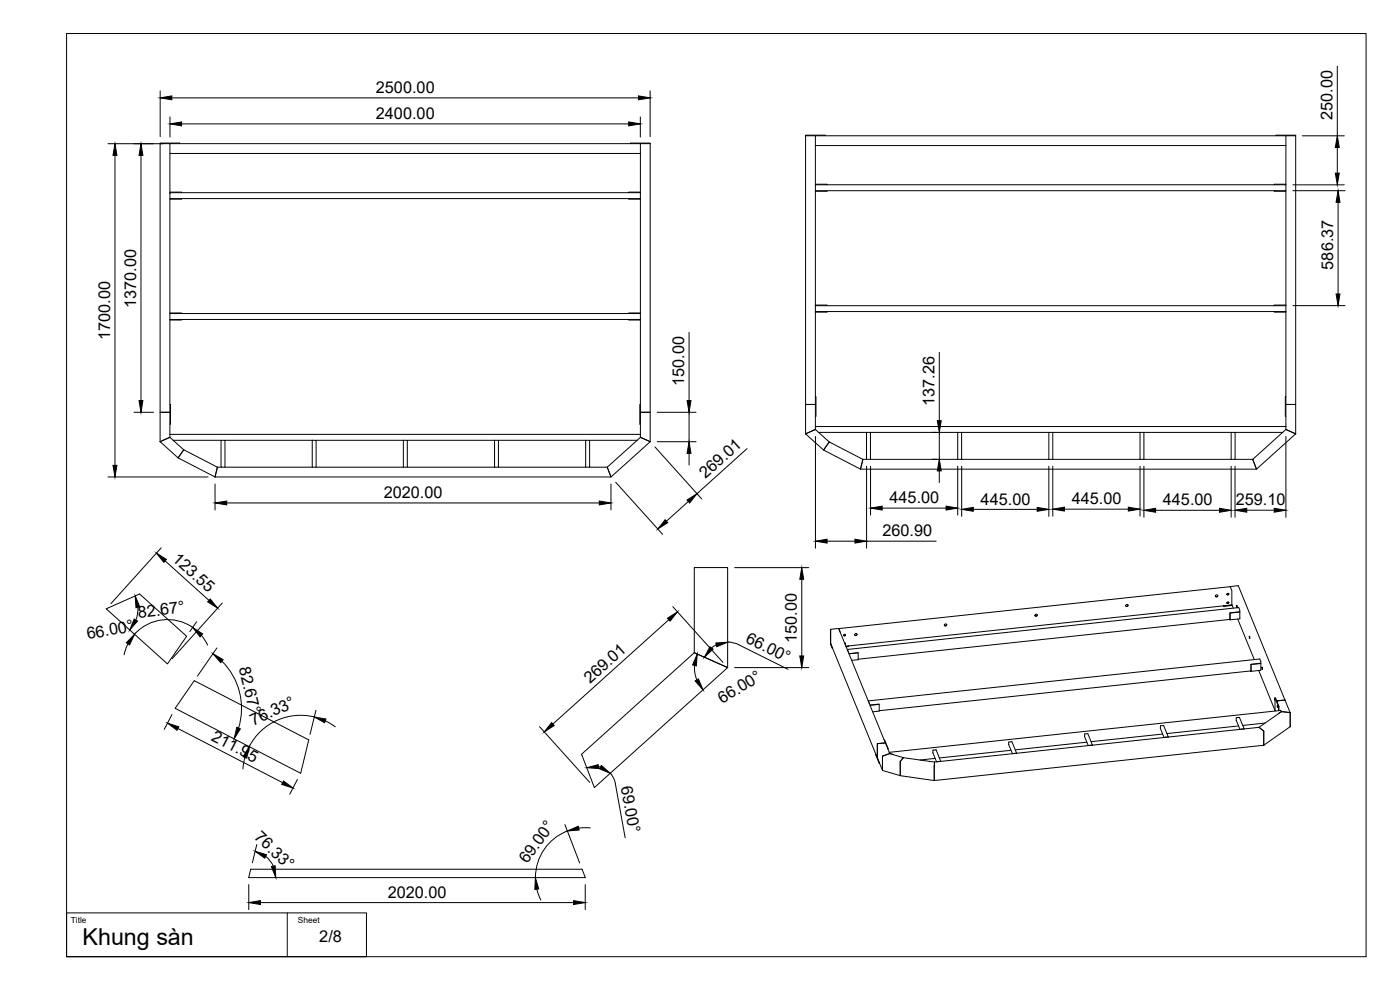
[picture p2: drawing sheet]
<svg xmlns="http://www.w3.org/2000/svg" width="420mm" height="297mm" viewBox="0 0 420 297" stroke-linecap="round" stroke-linejoin="round" font-family="sans-serif">
<!-- layer: Visible -->
<g fill="none" stroke="#000" stroke-width=".3">
<path d="M48 43.1v-.2h5.9v.2M51 57.8h141.2v1.8h-141.2zM51 43.1h-3v80.6h3v-27.9M51 57.6h3.5v.2M51 46v11.8M51 59.6v34.5M54.5 59.6v.2h-3.5M188.7 59.6v.2h3.5M189.3 43.1v-.2h5.8v.2M192.2 43.1v2.9M192.2 43.1h-141.2v2.9h141.2M192.2 43.1h2.9"/>
<path d="M192.2 57.6h-3.5v.2M192.2 46v11.8M192.2 59.6v34.5M195.1 43.1v80.6h-2.9v-27.9M241.8 40.7v-.1h5.8v.1M244.7 55.4h141.2v1.8h-141.2zM244.7 40.7h-2.9v80.7h2.9v-27.9M244.7 55.3h3.5v.1M244.7 43.7v11.7M244.7 57.2v34.5M248.2 57.2v.2h-3.5M382.4 57.2v.2h3.5"/>
<path d="M383 40.7v-.1h5.9v.1M385.9 40.7v3M385.9 40.7h-141.2v3h141.2M385.9 40.7h3M385.9 55.3h-3.5v.1M385.9 43.7v11.7M385.9 57.2v34.5M388.9 40.7v80.7h-3v-27.9M51 93.9h3.5v.2M51 95.8h141.2M54.5 95.8v.2h-3.5M188.7 95.8v.2h3.5"/>
<path d="M192.2 94.1v1.7M192.2 94.1h-141.2v1.7M192.2 93.9h-3.5v.2M244.7 91.5h3.5v.2M244.7 93.5h141.2M248.2 93.5v.1h-3.5M382.4 93.5v.1h3.5M385.9 91.7v1.8M385.9 91.7h-141.2v1.8M385.9 91.5h-3.5v.2M244.7 119h.2v5.9h-.2M385.9 119h-.2v5.9h.2"/>
<path d="M51 131.2l-3 1.3M51 130.3v-6.6h-3v8.8M51 130.3v.9M51 131.2l1 .9h14.3M51 121.4h.2v5.8h-.2M51 130.3h141.2M52 132.1l3.1 2.8-1.6 2.5-5.5-4.9M66.3 132.1h1.2v8.1h-1.2zM67.5 132.1h26.2M93.7 132.1h1.2v8.1h-1.2zM94.9 132.1h26.2M121.1 132.1h1.1v8.1h-1.1z"/>
<path d="M122.2 132.1h26.2M148.4 132.1h1.2v8.1h-1.2zM149.6 132.1h26.2M175.8 132.1h1.2v8.1h-1.2zM177 132.1h14.2M191.2 132.1l-9 8.1 1.2 2.9 11.7-10.6M192.2 131.2l2.9 1.3M192.2 130.3v-6.6h2.9v8.8M192.2 131.2l-1 .9M192.2 130.3v.9M192.2 121.4h-.2v5.8h.2M244.7 128.9l-2.9 1.3"/>
<path d="M244.7 128v-6.6h-2.9v8.8M244.7 128v.9M244.7 128.9l1 .8h14.4M244.7 128h141.2M245.7 129.7l3.2 2.9-1.7 2.4-5.4-4.8M259 137.8l-.7 3M259 137.8l-10.1-5.2-1.7 2.4 11.1 5.8M259 137.8h1.1M260.1 129.7h1.1v8.1h-1.1zM261.2 137.8h26.2M261.2 129.7h26.2M287.4 129.7h1.2v8.1h-1.2z"/>
<path d="M288.6 137.8h26.2M288.6 129.7h26.2M314.8 129.7h1.2v8.1h-1.2zM316 137.8h26.1M316 129.7h26.1M342.1 129.7h1.2v8.1h-1.2zM343.3 137.8h26.2M343.3 129.7h26.2M369.5 129.7h1.2v8.1h-1.2zM370.7 137.8h5.3l1.1 3h-118.8M370.7 129.7h14.2M384.9 129.7l-8.9 8.1 1.1 3 11.8-10.6"/>
<path d="M385.9 128.9l3 1.3M385.9 128v-6.6h3v8.8M385.9 128.9l-1 .8M385.9 128v.9M65.2 140.2l-.7 2.9M65.2 140.2l-10.1-5.3-1.7 2.5 11.1 5.7M65.2 140.2h1.1M67.5 140.2h26.2M94.9 140.2h26.2M122.2 140.2h26.2M149.6 140.2h26.2M177 140.2h5.2l1.2 2.9h-118.9"/>
<path d="M365.4 178.6l-.2 .4-.4-.1M368.8 178.1l-.2 .3h-.4M369.2 176l.5 1.2v4.3M369.2 176l-117.5 12.6M369.2 176l2.4-.2 14.1 34.3M31.9 182.7l10-4.5 14.1 12.7-5.7 8.3zM208.4 195.8l10 4.5M208.4 195.8l-33.9 30.5 3.9 10 40-36M208.4 195.8v-25.5h10v30M249.2 188.9h.1M249.3 193l.5 1.5M249.8 194.5l-.5-1.4-.1-4.2 .1 4.1 15.5 38.1 5.4 1.6"/>
<path d="M249.8 194.4h.1M249.9 194.5h-.1M251.7 188.6l.5 1.3M251.7 188.6h.1M251.7 188.6l14 34.3M251.7 188.6l-2.4 .3M253.5 192.9l.2 .1-.1 .3M253.7 193l-.1 .3M253.7 190.4l-.2 .3h-.3M254.3 194.9l.3 .8M254.7 193.8v.2l-.8 .1M254.7 193.9h-.8"/>
<path d="M254.8 196.1l2.7-.3 .1 2M257.2 190.2l-.3 .4-.4-.1M257.5 197.9l-1.9 .2M257.6 195.9l-2.8 .3M257.6 197.8l-.1 .1M284.1 187.3l-.2 .4-.5-.1M311.3 184.4l-.2 .4-.5-.1M338.5 181.5l-.2 .4-.5-.1M368.8 180.7l-.2 .3-.4-.1M369.1 185.9l-111.5 11.9M369.1 183.9v1.9M369.2 185.8l-.1 .1"/>
<path d="M369.7 181.5l-115.8 12.4M369.7 181.5l.4 1M369.7 181.5l-2.5 .3 .1 .1-.1-.1M369.8 181.7l-2.5 .2M371.2 181.6l.1 .7zM371.2 181.7l.1 .5M371.5 185.7l4.9 12.2M372.1 183.6l-.3-1.3-117.5 12.6M372.1 183.6v2.1l-3 .3M372.1 183.6l-3 .3v1.9M372.1 183.6l-3 .3M374.9 190.9l.2 .7z"/>
<path d="M375 191l.1 .5M375.4 199.3l.1 2M378.4 199l-.3-1.3-117.5 12.6 .3 .8M378.4 199v2M378.4 199l-3 .3v1.9M378.4 199.1l-2.9 .3M58.3 204.2l34.4 17.8-2.5 10-37.6-19.5zM261.1 211.5l2.7-.2 .1 1.9M263.8 213.4l-1.9 .2M263.9 211.3l-2.8 .3M263.9 213.2l-.1 .2M348.3 218.6l1.1 2.7"/>
<path d="M348.3 218.6h.1M348.3 217.8l.9-.1 1.4 3.4M348.4 217.8l-.1 .8M371 216.1l.1-.7 .9-.1 1.4 3.4-1 .1M371 216.2l1.1 2.6M371 216.1h.1M371.7 217.8l-21.5 2.3M375.4 201.3l-111.5 11.9M375.5 201.3h-.1M377.8 201.2l4.9 12M377.8 218.2l-97.3 10.4M377.9 218.2h.1"/>
<path d="M377.9 218.2l1.4 1.2v4.2M378.4 201l-3 .4M378.7 200.1l.1 .7zM378.8 200.2v.5M379.7 216.9l-6.7 .8M382.5 209.4l.1 .7zM382.6 209.5v.5M382.7 209.5l1 2.4M383.3 211.7l.1 .6zM383.8 213.2v-1.3l-.1 1.3M383.8 211.9l-1.1-2.4v3.8M384.5 213.5l-.1-.3-117.5 12.5 .2 .4"/>
<path d="M384.5 213.6l-.6 .4M384.6 213.5l-6.8 4.7M384.6 213.5l2.6 .4v4.1M385.6 210l-2.4 .4M385.6 210l.1 .1M385.7 210.1l1.5 3.8M387.2 218.1l-8 5.5M387.2 218v.1M262.9 226.4h.1M263.3 223.2v4.1M263.3 227.3v.1M263.9 228.9l-1-2.5 1 2.7"/>
<path d="M263.9 228.9l.1 .2M264.9 226.8v4.3M265.3 222l1.2 2.5M265.7 222.9l1.3 3.2M265.7 222.9l-2.4 .3M266.4 224.5l.1 .3M267 226.1l-2.1 .8M267 226.1l4.1 1.2M267.1 226.1l.8 .2M267.9 226.3l.1 .1M270.2 232.7l10.2 1.5M270.2 228.4v4.3"/>
<path d="M271.1 227.3l9.4 1.3M271.1 227.3l-.9 1.1M280 225.9v-.8l1-.1 1.3 3.5h-.8M280 225.9l1.1 2.7M280 225.9h.1M280.4 234.1v.1M280.5 228.7l-.1 5.5M280.5 228.6v.1M280.6 227.5l-4.5 .5M281.5 228.5h-.1M302.7 223.4l.1-.7 .9-.1 1.4 3.4M302.7 223.5l1.1 2.7"/>
<path d="M302.7 223.4l.1 .1M303.4 225.1l-21.5 2.3M305.1 226l-.9 .1M325.5 221l1.1 2.7M325.5 221h.1M326.2 222.7l-21.5 2.3M326.4 220.1l-.9 .1v.8M326.4 220.1h.1M326.5 220.1l1.3 3.4M327.8 223.5l-.9 .2M348.9 220.2l-21.5 2.3M349.8 221.2h-.1"/>
<path d="M350.6 221.1l-.9 .1M350.6 221.1h.1M379.2 223.6l-98.8 10.6M379.3 223.6h-.1M75.2 260.8h99.5l1 2.5h-101.1z"/>
<circle cx="365.1" cy="178.8" r=".34"/>
<circle cx="368.5" cy="178.2" r=".28"/>
<circle cx="253.4" cy="190.5" r=".28"/>
<circle cx="256.8" cy="190.4" r=".34"/>
<circle cx="283.7" cy="187.5" r=".34"/>
<circle cx="310.9" cy="184.6" r=".34"/>
<circle cx="338.2" cy="181.6" r=".34"/>
<circle cx="368.5" cy="180.8" r=".28"/>
</g>
<!-- layer: Visible Narrow -->
<path d="M249.3 193v.1M369.1 185.8v.1M375.4 201.2v.1" fill="none" stroke="#000" stroke-width=".3"/>
<!-- layer: BORDER -->
<path d="M20 10.1h390v276.9h-390z" fill="none" stroke="#000" stroke-width=".3"/>
<!-- layer: TITLEBLOCK -->
<path d="M20 273.9h90v13.1h-90zM86.2 273.9v13.1" fill="none" stroke="#000" stroke-width=".3"/>
<!-- layer: FD_Dimensions -->
<g fill="none" stroke="#000" stroke-width=".3">
<path d="M401.3 19.9v20.9M48.1 27.2v13.8M51 35.1v6M51.6 29.4h140M54.5 37.2h134.2M192.2 35.1v6M195.1 27.2v13.8M32.4 43.1h16.5M34.5 46.6v93M42.3 46.6v73.6M388 55.5h15.4M388 57.2h15.7"/>
<path d="M390.8 40.8h12.6M401.3 44.2v7.8M401.6 60.7v27.5M206.8 99.7v20.5M388 91.7h15.7M281.9 105.7v20.5M40.2 123.7h5.9M196.5 134.1l14.1 15.6M197.2 123.7h11.7M197.2 132.5h11.7M206.8 123.7v8.8M206.8 136v3.5"/>
<path d="M224.2 134.6l-15 13.5M244.7 130.9v33.6M260.1 139.9v24.6M261.3 139.9v14.6M279.8 137.8h1.3M279.8 129.7h1.3M281.9 129.7v8.1M287.4 139.9v14.6M288.6 139.9v15M314.8 139.9v15M316 139.9v15M342.1 139.9v15"/>
<path d="M343.3 139.9v15.3M369.5 139.9v15.3M370.6 139.9v15.3M385.9 130.9v24.3M32.4 143.1h30M64.5 145.2v7.8M68.1 150.9h111.8M183.4 145.2v7.8M184.8 144.7l14 15.6M206.6 150.5l-6.6 5.9M264.8 152.4h19.1M281.9 141.3v3.5"/>
<path d="M292.1 152.8h19.2M319.4 152.8h19.2M346.8 153.1h19.2M374.2 153.1h8.2M48.4 164.4l-15.1 16.7M49.6 168.3l13.1 11.8M220.5 170.3h22.2M240.6 173.8v23M248.2 162.4h8.4M260.1 162.4h20.8M38.4 193.2l-1.2 3.3M41.4 182.2l-.1 1.9-.5 1.9"/>
<path d="M57.8 188.3a13.3 13.3 0 0 0-17.4 2M59 186.5l-2 3M60.4 190.6l1.9 3M65.1 194.4l-5.8 8.4M66.6 198.4a19.9 19.9 0 0 1 5 20M66.7 180.9l-15 16.7M200.7 185.9l-34.8 31.3M201.9 182l15.1 16.7M208.4 199.6l.1 1.9 .6 2.5M215 193.5l-1.5 .9M218.4 192.7l2.9 .5 15.2 7.6M51.6 214.4l-2.3 4.4"/>
<path d="M53.4 218.6l31.4 16.2M94.3 215.1a17.4 17.4 0 0 0-19.5 8.9M94.8 213.1l-1.8 7.3M97.6 216.3l3 1.8M161.9 218l15.1 16.7M220.5 200.3h22.2M73.5 227.3l-.6 3.4M89.3 233.9l-2.3 4.4M179.6 230l.6 .2M183.2 232l1 1.5 .5 1.7M184.7 235.2l2.9 16.2M77.1 253.4l-1.4 5.5"/>
<path d="M79.7 256.9l1.3 1.4 1 1.6M169.5 247.4l4.5 11.5M170.3 249.3a15 15 0 0 0-9.6 14M177.2 248.4l-3.5 .1M74.7 265.4v7.5M78.1 270.8h94M161.1 266.8l1.2 3.2M175.6 265.4v7.5"/>
</g>
<g fill="#000" stroke="#000" stroke-width=".3">
<path d="M48.1 29.4l3.5-.6v1.1zM51 37.2l3.5-.6v1.2zM188.7 36.6l3.5 .6-3.5 .6zM191.6 28.8l3.5 .6-3.5 .5zM34.5 43.1l.6 3.5h-1.2zM42.3 43.1l.6 3.5h-1.2zM400.7 52h1.2l-.6 3.5zM401.3 40.8l.6 3.4h-1.2zM401.6 57.2l.5 3.5h-1.1zM401 88.2h1.1l-.5 3.5zM33.9 139.6h1.2l-.6 3.5zM41.7 120.2h1.2l-.6 3.5z"/>
<path d="M206.8 132.5l.6 3.5h-1.2zM206.2 120.2h1.2l-.6 3.5zM281.3 126.2h1.2l-.6 3.5zM64.5 150.9l3.6-.6v1.2zM179.9 150.3l3.5 .6-3.5 .6zM199.6 155.9l.8 .9-3 1.9zM206.2 150l3-1.9-2.2 2.8zM261.3 152.4l3.5-.5v1.1zM281.9 137.8l.6 3.5h-1.2zM283.9 151.9l3.5 .5-3.5 .6zM288.6 152.8l3.5-.6v1.2zM311.3 152.2l3.5 .6-3.5 .6z"/>
<path d="M316 152.8l3.4-.6v1.1zM338.6 152.2l3.5 .6-3.5 .5zM343.3 153.1l3.5-.6v1.2zM366 152.5l3.5 .6-3.5 .6zM370.6 153.1l3.6-.6v1.2zM382.4 152.5l3.5 .6-3.5 .6zM46.9 166l3 1.9-.7 .8zM63.1 179.7l2.2 2.8-3-1.9zM240.6 170.3l.6 3.5h-1.2zM244.7 162.4l3.5-.6v1.1zM256.6 161.8l3.5 .6-3.5 .5zM40.4 190.3l-1.5 3.2-1-.6z"/>
<path d="M40.6 178.8l1.4 3.3-1.2 .2zM40.3 185.7l1 .6-2.4 2.7zM57.8 188.3l3 1.9-.8 .9zM63.9 196.1l3.1 1.8-.8 .9zM200.3 185.5l3-1.9-2.2 2.8zM209.3 196.2l-.3 3.6-1.1-.3zM213.1 194.1l.9 .7-2.6 2.4zM214.8 192.9l3.6-.2-3.3 1.3zM240 196.8h1.2l-.6 3.5zM50.3 217l3.3 1.1-.5 1zM71.1 218.2l1 .5-1.8 3zM94.3 215.1l3.5 .6-.4 1.1z"/>
<path d="M165.5 216.8l.8 .9-3 1.9zM208.6 204.3l1-.6 1.4 3.3zM74.8 224l-.8 3.5-1-.4zM85.1 234.3l2.8 2.1-3.4-1zM176.1 230.3l3.4-.9 .1 1.2zM180.5 229.7l2.6 2.3-3.2-1.3zM76.6 255.4l3.4 1-.5 1.1zM81.4 260l1.2-.2 .2 3.5zM170.3 249.3l3.2-1.4 .3 1.1zM74.7 270.8l3.4-.6v1.2zM160.7 263.3l1 3.4-1.2 .2zM172.1 270.2l3.5 .6-3.5 .6z"/>
</g>
<text font-size="7" x="24.8" y="283.6">Khung sàn</text>
<g font-size="4.9">
<text x="112.8" y="27.9">2500.00</text>
<text x="112.8" y="35.7">2400.00</text>
<text x="399.9" y="36" transform="rotate(-90 399.9 36)">250.00</text>
<text x="400.1" y="80.9" transform="rotate(-90 400.1 80.9)">586.37</text>
<text x="40.9" y="92.4" transform="rotate(-90 40.9 92.4)">1370.00</text>
<text x="33" y="102.1" transform="rotate(-90 33 102.1)">1700.00</text>
<text x="205.3" y="115.8" transform="rotate(-90 205.3 115.8)">150.00</text>
<text x="280.4" y="121.9" transform="rotate(-90 280.4 121.9)">137.26</text>
<text x="211.7" y="143.9" transform="rotate(-42 211.7 143.9)">269.01</text>
<text x="115.2" y="149.4">2020.00</text>
<text x="267" y="151">445.00</text>
<text x="294.3" y="151.4">445.00</text>
<text x="321.6" y="151.3">445.00</text>
<text x="349" y="151.6">445.00</text>
<text x="370.8" y="151.6">259.10</text>
<text x="264.8" y="160.9">260.90</text>
<text x="51.4" y="168" transform="rotate(42 51.4 168)">123.55</text>
<text x="41.6" y="185.4" transform="rotate(-7 41.6 185.4)">82.67°</text>
<text x="26.3" y="191.8" transform="rotate(-10 26.3 191.8)">66.00°</text>
<text x="223.5" y="192.7" transform="rotate(26 223.5 192.7)">66.00°</text>
<text x="239.2" y="192.9" transform="rotate(-90 239.2 192.9)">150.00</text>
<text x="71.6" y="200.5" transform="rotate(76 71.6 200.5)">82.67°</text>
<text x="177.1" y="205.3" transform="rotate(-42 177.1 205.3)">269.01</text>
<text x="216.7" y="211.2" transform="rotate(-31 216.7 211.2)">66.00°</text>
<text x="63.1" y="222" transform="rotate(27 63.1 222)">211.95</text>
<text x="76" y="217.8" transform="rotate(-24 76 217.8)">76.33°</text>
<text x="186.3" y="236.1" transform="rotate(80 186.3 236.1)">69.00°</text>
<text x="76.1" y="251.5" transform="rotate(43 76.1 251.5)">76.33°</text>
<text x="158.2" y="259.3" transform="rotate(-54 158.2 259.3)">69.00°</text>
<text x="116.4" y="269.4">2020.00</text>
<text x="95.8" y="282.6">2/8</text>
</g>
<g font-size="2.5">
<text x="21.3" y="276.9">Title</text>
<text x="89.4" y="276.9">Sheet</text>
</g>
</svg>
